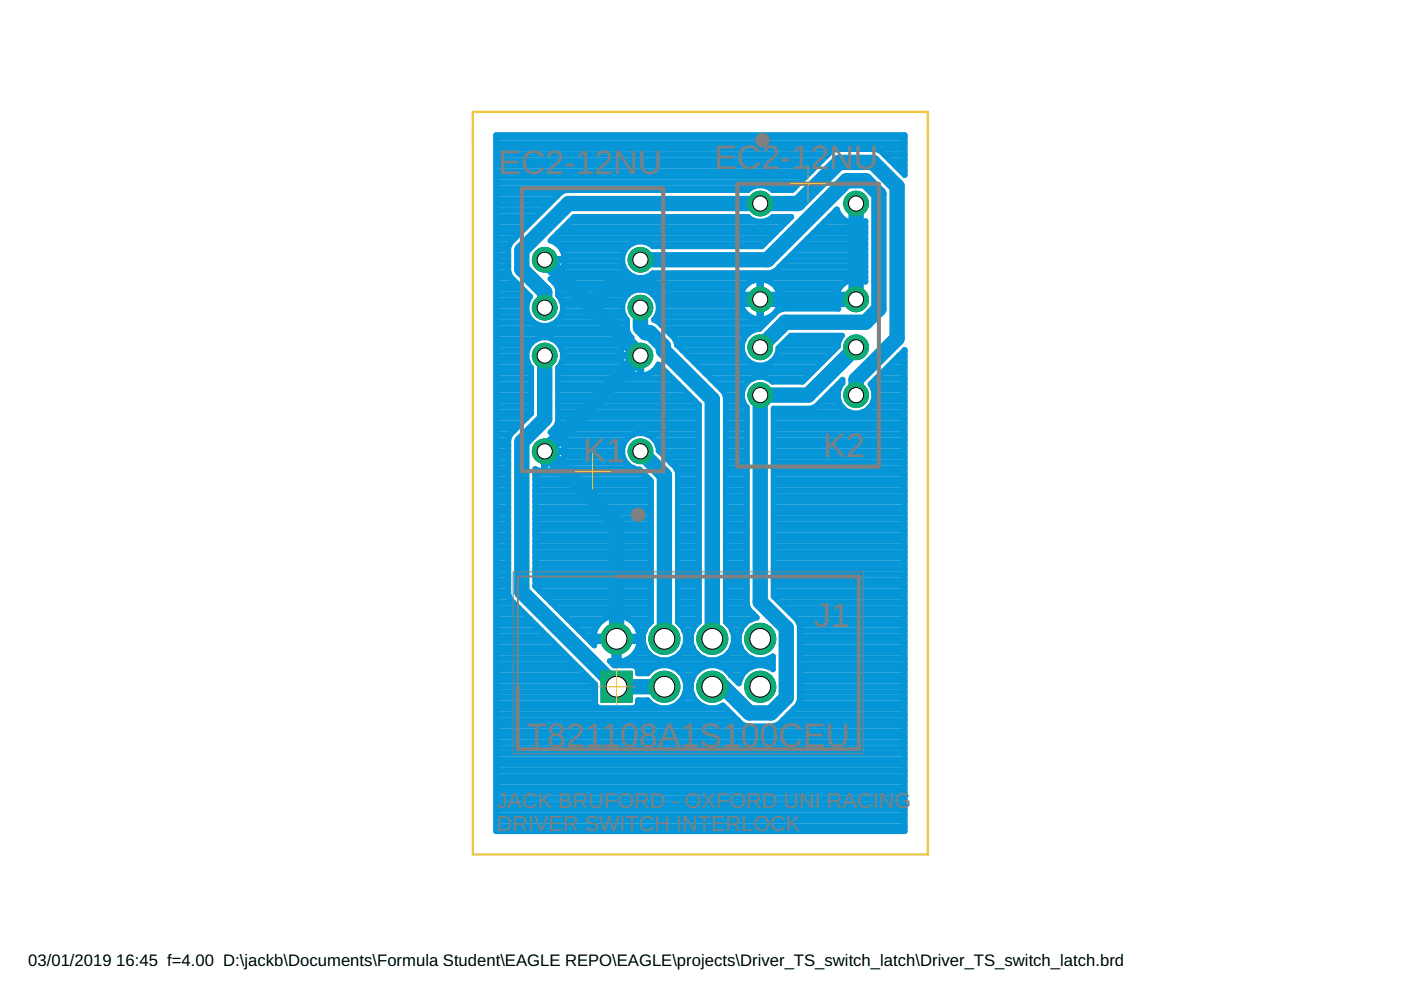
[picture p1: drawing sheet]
<svg xmlns="http://www.w3.org/2000/svg" width="297mm" height="210mm" viewBox="0 0 297 210" stroke-linecap="round" stroke-linejoin="round" font-family="sans-serif">
<path d="M115.5 55.1l9.7 9.7M135.8 55.1h26.9l16.8-16.8h4l2.9 2.8v24.4l-2.9 2.8h-17l-5.3 5.3M181.5 43.2v20.3h-40.6l-3.1-3.1h-8.2l-4.4 4.4M115.5 65.2v-3.3l-4.9-4.8v-4l9.9-9.9h48.7l8.7-8.8h7.2l5.1 5.1v32.3l-8.7 8.7v3.3M115.5 75.4v13.4l-4.9 4.9v31.8l20.1 20.1h10.2M125.2 64.8l10.6 10.6-20.3 20.3 15.2 15.2v24.5M135.8 65.2v4.2l1.1 1.1h.9l2.9 2.9v.9l10.3 10.4v50.7M181.5 73.6l-10.2 10.2h-10.1v43.8l5.5 5.6v14.7l-3.2 3.3h-4.6l-5.5-5.6h-2.4M135.8 95.7l5.1 5.1v34.6" fill="none" stroke="#0696d7" stroke-width="3.3"/>
<g fill="none" stroke="#0696d7" stroke-width="1.2">
<path d="M105.2 31.6h86.6M105.2 39.9h53.8M105.2 38.7h64.4M105.2 37.5h65.6M105.2 36.3h66.8M105.2 35.1h68M105.2 34h69.1M105.2 32.8h70.3M105.2 30.4h86.6M105.2 29.2h86.6M163.3 39.9h5.1M177.3 31.6l-1 .4-8.3 8.3h-4.2a3.7 3.7 0 0 0-5.2 0h-38.6l-1.1 .4-10.7 10.8-.4 1v5.1l.4 1.1 4.2 4.2a3.9 3.9 0 0 0 .5 5.3 3.9 3.9 0 0 0 5.3-.2 3.9 3.9 0 0 0 .1-5.3v-1.3l-.4-1.1-1.2-1.2a4.2 4.2 0 0 0 3-3.8h-4v-.4h4a4.2 4.2 0 0 0-3-3.9l5-5h36.9l.4 .4 1.4 .6"/>
<path d="M185.7 31.6l1 .4 5.1 5.1v-8.5h-86.6v147.6h86.6v-102l-7.2 7.2a3.9 3.9 0 0 1-.5 5.3 3.9 3.9 0 0 1-5.3-.2 3.9 3.9 0 0 1-.2-5.3v-.7l-5.6 5.7M187.5 32.8h4.3M188.6 34h3.2M189.8 35.1h2M191 36.3h.8M105.2 47h7.4M105.2 58.9h3.2M105.2 57.7h2.6M105.2 56.5h2.6M105.2 55.3h2.6M105.2 54.1h2.6M105.2 53h2.6"/>
<path d="M105.2 51.8h2.9M105.2 50.6h3.9M105.2 49.4h5.1M105.2 48.2h6.3M105.2 45.8h8.6M105.2 44.6h9.8M105.2 43.5h11M105.2 42.3h12.2M105.2 41.1h13.4M117.1 50.6h46.1M117.3 58.9h19.2l1.5-.6 .4-.4h24.9l1-.4 13.1-13.1a4.1 4.1 0 0 0 3.9 3v-4.1h.4v4.1l.8-.1 1-.4v12.8l-1-.4-.8-.1v4.1h-4.5l.2-.8 .5-1.2M118.1 51.8h15.7"/>
<path d="M118.3 49.4h46.1M118.8 57.7h14.2M119.1 53h13.4M119.5 56.5h12.7M119.5 48.2h46.1M119.6 54.1h12.4M119.7 55.3h12.3M120.7 47h46.1M136.6 58.9h46.9M137.8 51.8h24.2M161.9 47l1.5-.6 .4-.4h4l-6.3 6.2h-23.1a3.9 3.9 0 0 0-6.1 1.2 3.9 3.9 0 0 0 2.7 5.5M163.8 57.7h19.7"/>
<path d="M165.3 56.5h18.2M166.5 55.3h17M167.7 54.1h15.8M168.9 53h14.6M170.1 51.8h13.4M171.2 50.6h12.3M172.4 49.4h11.1M173.6 48.2h9.9M174.8 47h4.9M176 45.8h2.2M177.2 44.6h.3M181.3 47h.4"/>
<path d="M181.3 45.8h.4M181.3 44.6h.4M181.3 43.5h.4M183.3 47h.2M105.2 79.1h7.4M105.2 77.9h7.3M105.2 76.7h6.7M105.2 75.5h6.5M105.2 74.3h6.6M105.2 73.1h7.1M105.2 71.9h8.6M105.2 70.8h28.1"/>
<path d="M105.2 69.6h27.7M105.2 68.4h8M105.2 67.2h6.9M105.2 66h6.5M105.2 64.8h6.5M105.2 63.6h6.8M105.2 62.4h6.8M105.2 61.3h5.6M105.2 60.1h4.4M112.2 73.2a3.9 3.9 0 0 1 5.6-.9 3.9 3.9 0 0 1 .5 5.7v11.4l-.4 1-1.2 1.3a4.1 4.1 0 0 1 3 3.8h-4v4.4a4.2 4.2 0 0 0 4-4h-4.4v4l-.8-.1-1-.4v25l12.5 12.5-.2-.9h9.8a4.9 4.9 0 0 1-4.4 4.4v-9.8a4.9 4.9 0 0 1 4.4 4.4h-9.8a4.9 4.9 0 0 1 4.4-4.4v9.8l-.9-.2 .9 .9h4.3l.7 .7v1h2.1a4.6 4.6 0 0 1 6.7-.5 4.6 4.6 0 0 1 0 6.7 4.6 4.6 0 0 1-6.7-.5h-2.1v.9l-.7 .7h-7.6l-.7-.7v-4.3l-18-18-.4-1v-33l.4-1 4.4-4.4v-9.7a3.7 3.7 0 0 1-.4-4.8zM117.2 71.9h16.1M117.6 60.1h41"/>
<path d="M117.8 68.4h15.1M118.3 61.3h39.2M118.3 79.1h15.4M118.3 62.4h14.9M118.4 77.9h14M118.6 73.1h13.6M118.8 67.2h13.7M119 63.6h13.3M119.1 76.7h12.7M119.2 74.3h12.5M119.3 75.5h16.3M119.3 66h12.7"/>
<path d="M119.3 64.8h12.7M132.5 63.1a3.9 3.9 0 0 1 5.7-1 3.9 3.9 0 0 1 .4 5.7l.8 .3 3.6 3.7 .5 1.3 9.9 10 .5 1v47.8a4.6 4.6 0 0 1 .5 6.7 4.6 4.6 0 0 1-6.7 0 4.6 4.6 0 0 1 .5-6.7v-46l-8.6-8.6a4.2 4.2 0 0 1-3.6 2.3v-4h-4.4a4.2 4.2 0 0 0 4 4v-4.4h-4a4.2 4.2 0 0 1 2.3-3.6l-.5-.6-.5-1v-2.2a3.7 3.7 0 0 1-.4-4.7zM135.6 79.1h.4M135.6 77.9h.4M135.6 76.7h.4M137.9 79.1h3.5M138.4 62.4h18.7M139.1 67.2h20.1M139.2 77.9h1M139.3 63.6h21.7M139.6 66h18.2M139.6 64.8h17.6"/>
<path d="M139.7 68.4h22.7M140.9 69.6h20.3M142 70.8h16.6M143.1 71.9h14.6M143.5 73.1h13.9M144.7 74.3h12.7M145.9 75.5h11.9M147.1 76.7h11.7M148.3 77.9h24.9M149.5 79.1h22.5M157.9 60.7a4.3 4.3 0 0 1 3.1-1.5v8.5a4.2 4.2 0 0 1-4-4h8.4a4.2 4.2 0 0 1-4 4v-8.5a4.2 4.2 0 0 1 4 4.1h-8.4v-.2a4.1 4.1 0 0 1 .9-2.4zM161 67.2h.4"/>
<path d="M161 66h.4M161 64.8h.4M161 62.4h.4M161 61.3h.4M161 60.1h.4M161.4 63.6h19.9M163.2 67.2h.4M163.5 76.7h10.9M163.7 60.1h15.3M164.5 75.5h11.1M164.6 66h.2M164.8 61.3h13.1"/>
<path d="M165 74.3h11.8M165.2 64.8h12.3M165.3 62.4h12.1M165.7 73.1h12M166.9 71.9h11.2M177.9 61.3a4.2 4.2 0 0 1 3.4-2.1v4.5h-4.1l.2 .8 .4 1h-11.9l-1 .4-3.9 3.9a3.9 3.9 0 0 0-3.7 3.9 3.9 3.9 0 0 0 3.8 3.8 3.9 3.9 0 0 0 3.9-3.7l2.7-2.6h10.8l-.3 .3-.5 1.4v.5l-7.5 7.5h-6.4a3.8 3.8 0 0 0-5.4 .1 3.8 3.8 0 0 0-.1 5.4v41.8l.5 1 1.7 1.7a4.6 4.6 0 0 0-3.6 6.3 4.6 4.6 0 0 0 7 1.9v2.8a4.5 4.5 0 0 0-7.2 3l-1.7-1.7a4.6 4.6 0 0 0-6.3-1.6 4.6 4.6 0 0 0-1.6 6.3 4.6 4.6 0 0 0 6.2 1.7l4 4 1 .4h5.7l1.1-.4 3.2-3.3M181.3 62.4h.4M181.3 61.3h.4M181.3 60.1h.4M186.9 79.1h4.9M188.1 77.9h3.7M189.3 76.7h2.5"/>
<path d="M190.5 75.5h1.3M191.7 74.3h.1M105.2 99.3h2.6M105.2 98.1h2.6M105.2 96.9h2.6M105.2 95.7h2.6M105.2 94.5h2.6M105.2 93.3h2.6M105.2 92.1h3M105.2 90.9h4.2M105.2 89.7h5.4M105.2 88.6h6.5"/>
<path d="M105.2 87.4h7.4M105.2 86.2h7.4M105.2 85h7.4M105.2 83.8h7.4M105.2 82.6h7.4M105.2 81.4h7.4M105.2 80.3h7.4M115.3 99.3h.4M115.3 98.1h.4M115.3 96.9h.4M115.7 95.7h16.3M117.4 90.9h30.8"/>
<path d="M117.8 92.1h16.6M117.8 99.3h16.5M118.2 89.7h30M118.3 88.6h29.9M118.3 87.4h29.9M118.3 86.2h29.9M118.3 85h29M118.3 83.8h27.9M118.3 82.6h26.7M118.3 81.4h25.5M118.3 80.3h24.3M119 93.3h13.8"/>
<path d="M119 98.1h13.7M119.5 96.9h12.6M119.5 94.5h12.6M132.5 93.5a3.9 3.9 0 0 1 4.3-1.6 3.9 3.9 0 0 1 2.8 3.6l3.7 3.7 .4 1v31.7a4.6 4.6 0 0 1 .5 6.7 4.6 4.6 0 0 1-6.7 0 4.6 4.6 0 0 1 .5-6.7v-29.9l-2.4-2.5a3.8 3.8 0 0 1-3.1-6zM137.2 92.1h11M138.8 93.3h9.4M139.4 94.5h8.8M139.8 95.7h8.4M141 96.9h7.2M142.2 98.1h6M143.3 99.3h4.9M150.6 80.3h9.1"/>
<path d="M151.8 81.4h6.3M153 82.6h4.5M153.8 83.8h3.6M153.9 99.3h4.4M153.9 98.1h4.4M153.9 96.9h4.4M153.9 95.7h4.4M153.9 94.5h4.4M153.9 93.3h4.4M153.9 92.1h4.4M153.9 90.9h4.4M153.9 89.7h4.4"/>
<path d="M153.9 88.6h4.4M153.9 87.4h4.4M153.9 86.2h4.3M153.9 85h3.6M162.7 80.3h8.2M164 99.3h27.8M164 98.1h27.8M164 96.9h27.8M164 95.7h27.8M164 94.5h27.8M164 93.3h27.8M164 92.1h27.8"/>
<path d="M164 90.9h27.8M164 89.7h27.8M164 88.6h27.8M164 87.4h16.1M173 86.2l-1.1 .4h-7.9v39.8l5.1 5.2 .5 1v15.9l-.5 1-.8 .8M173 86.2h5.5M174.1 85h3.7M175.3 83.8h2.4M176.5 82.6h1.3M177.7 81.4h.7M182.8 87.4h9M184.5 86.2h7.3"/>
<path d="M184.6 81.4h7.2M185.1 85h6.7M185.2 82.6h6.6M185.3 83.8h6.5M185.8 80.3h6M105.2 119.4h2.6M105.2 118.2h2.6M105.2 117.1h2.6M105.2 115.9h2.6M105.2 114.7h2.6M105.2 113.5h2.6M105.2 112.3h2.6"/>
<path d="M105.2 111.1h2.6M105.2 109.9h2.6M105.2 108.8h2.6M105.2 107.6h2.6M105.2 106.4h2.6M105.2 105.2h2.6M105.2 104h2.6M105.2 102.8h2.6M105.2 101.6h2.6M105.2 100.4h2.6M113.5 119.4h24.5M113.5 118.2h24.5"/>
<path d="M113.5 117.1h24.5M113.5 115.9h24.5M113.5 114.7h24.5M113.5 113.5h24.5M113.5 112.3h24.5M113.5 111.1h24.5M113.5 109.9h24.5M113.5 108.8h24.5M113.5 107.6h24.5M113.5 106.4h24.5M113.5 105.2h24.5M113.5 104h24.5"/>
<path d="M113.5 102.8h24.5M113.5 101.6h24.2M113.5 100.4h23M143.7 119.4h4.5M143.7 118.2h4.5M143.7 117.1h4.5M143.7 115.9h4.5M143.7 114.7h4.5M143.7 113.5h4.5M143.7 112.3h4.5M143.7 111.1h4.5M143.7 109.9h4.5"/>
<path d="M143.7 108.8h4.5M143.7 107.6h4.5M143.7 106.4h4.5M143.7 105.2h4.5M143.7 104h4.5M143.7 102.8h4.5M143.7 101.6h4.5M143.7 100.4h4.5M153.9 119.4h4.4M153.9 118.2h4.4M153.9 117.1h4.4M153.9 115.9h4.4"/>
<path d="M153.9 114.7h4.4M153.9 113.5h4.4M153.9 112.3h4.4M153.9 111.1h4.4M153.9 109.9h4.4M153.9 108.8h4.4M153.9 107.6h4.4M153.9 106.4h4.4M153.9 105.2h4.4M153.9 104h4.4M153.9 102.8h4.4M153.9 101.6h4.4"/>
<path d="M153.9 100.4h4.4M164 119.4h27.8M164 118.2h27.8M164 117.1h27.8M164 115.9h27.8M164 114.7h27.8M164 113.5h27.8M164 112.3h27.8M164 111.1h27.8M164 109.9h27.8M164 108.8h27.8M164 107.6h27.8"/>
<path d="M164 106.4h27.8M164 105.2h27.8M164 104h27.8M164 102.8h27.8M164 101.6h27.8M164 100.4h27.8M105.2 139.6h15.5M105.2 138.4h14.3M105.2 137.2h13.1M105.2 136.1h11.9M105.2 134.9h10.8M105.2 133.7h9.6"/>
<path d="M105.2 132.5h8.4M105.2 131.3h7.2M105.2 130.1h6M105.2 128.9h4.8M105.2 127.7h3.6M105.2 126.6h2.8M105.2 125.4h2.6M105.2 124.2h2.6M105.2 123h2.6M105.2 121.8h2.6M105.2 120.6h2.6M113.5 124.2h24.5"/>
<path d="M113.5 123h24.5M113.5 121.8h24.5M113.5 120.6h24.5M114.5 125.4h23.5M115.7 126.6h22.3M116.9 127.7h21.1M118 128.9h20M119.2 130.1h18.8M120.4 131.3h7.7M121.6 132.5h5.2M122.8 133.7h3.3M124 134.9h1.8"/>
<path d="M125.2 136.1h.6M130.2 139.6h1M130.2 138.4h1M130.2 137.2h1M130.2 136.1h1M130.2 134.9h1M130.2 133.7h1M130.2 132.5h1M130.2 131.3h1M133.4 139.6h5.7M133.4 131.3h4.6M134.6 138.4h2.9"/>
<path d="M134.6 132.5h2.9M135.3 137.2h1.4M135.3 133.7h1.4M135.6 136.1h.8M135.6 134.9h.8M142.6 139.6h6.7M143.7 131.3h4.5M143.7 130.1h4.5M143.7 128.9h4.5M143.7 127.7h4.5M143.7 126.6h4.5M143.7 125.4h4.5"/>
<path d="M143.7 124.2h4.5M143.7 123h4.5M143.7 121.8h4.5M143.7 120.6h4.5M144.3 138.4h3.3M144.3 132.5h3.3M145 137.2h1.9M145 133.7h1.9M145.4 136.1h1.1M145.4 134.9h1.1M152.8 139.6h6.6M153.9 131.3h5.5"/>
<path d="M153.9 130.1h5.8M153.9 128.9h4.7M153.9 127.7h4.4M153.9 126.6h4.4M153.9 125.4h4.4M153.9 124.2h4.4M153.9 123h4.4M153.9 121.8h4.4M153.9 120.6h4.4M154.5 138.4h3.3M154.5 132.5h3.3M155.2 137.2h1.8"/>
<path d="M155.2 133.7h1.8M155.6 136.1h1.1M155.6 134.9h1.1M162.9 139.6h1M164 125.4h27.8M164 124.2h27.8M164 123h27.8M164 121.8h27.8M164 120.6h27.8M164.1 126.6h27.7M165.3 127.7h26.5M166.5 128.9h25.3"/>
<path d="M167.7 130.1h24.1M168.9 131.3h22.9M169.5 132.5h22.3M169.6 139.6h22.2M169.6 138.4h22.2M169.6 137.2h22.2M169.6 136.1h22.2M169.6 134.9h22.2M169.6 133.7h22.2M105.2 159.8h86.6M105.2 158.6h86.6M105.2 157.4h86.6"/>
<path d="M105.2 156.2h86.6M105.2 155h86.6M105.2 153.9h52.8M105.2 152.7h51.2M105.2 151.5h50M105.2 150.3h48.8M105.2 149.1h21M105.2 147.9h21M105.2 146.7h21M105.2 145.5h21M105.2 144.4h20.2M105.2 143.2h19"/>
<path d="M105.2 142h17.9M105.2 140.8h16.7M129.9 140.8h34M135.2 149.1h2.8M135.2 142h2.9M143.6 142h4.7M143.8 149.1h4.3M144.8 143.2h2.4M144.8 147.9h2.3M145.2 144.4h1.5M145.3 146.7h1.3M145.4 145.5h1.1"/>
<path d="M153.8 142h4.6M154.9 143.2h2.4M156.1 144.4h.7M164.4 153.9h27.4M166 152.7h25.8M167.2 151.5h24.6M168.3 150.3h23.5M169.3 149.1h22.5M169.6 147.9h22.2M169.6 146.7h22.2M169.6 145.5h22.2M169.6 144.4h22.2"/>
<path d="M169.6 143.2h22.2M169.6 142h22.2M169.6 140.8h22.2M105.2 175.2h86.6M105.2 174h86.6M105.2 172.8h86.6M105.2 171.7h86.6M105.2 170.5h86.6M105.2 169.3h86.6M105.2 168.1h86.6M105.2 166.9h86.6M105.2 165.7h86.6"/>
<path d="M105.2 164.5h86.6M105.2 163.4h86.6M105.2 162.2h86.6M105.2 161h86.6"/>
</g>
<path d="M127.4 142.3h6.6v6.6h-6.6z" fill="#0dab76" stroke="#0dab76" stroke-width=".21"/>
<circle cx="130.7" cy="145.6" r="2.2" fill="#fff" stroke="#000" stroke-width=".21"/>
<circle cx="130.7" cy="135.4" r="3.3" fill="#0dab76" stroke="#0dab76" stroke-width=".21"/>
<circle cx="130.7" cy="135.4" r="2.2" fill="#fff" stroke="#000" stroke-width=".21"/>
<circle cx="140.9" cy="145.6" r="3.3" fill="#0dab76" stroke="#0dab76" stroke-width=".21"/>
<circle cx="140.9" cy="145.6" r="2.2" fill="#fff" stroke="#000" stroke-width=".21"/>
<circle cx="140.9" cy="135.4" r="3.3" fill="#0dab76" stroke="#0dab76" stroke-width=".21"/>
<circle cx="140.9" cy="135.4" r="2.2" fill="#fff" stroke="#000" stroke-width=".21"/>
<circle cx="151" cy="145.6" r="3.3" fill="#0dab76" stroke="#0dab76" stroke-width=".21"/>
<circle cx="151" cy="145.6" r="2.2" fill="#fff" stroke="#000" stroke-width=".21"/>
<circle cx="151" cy="135.4" r="3.3" fill="#0dab76" stroke="#0dab76" stroke-width=".21"/>
<circle cx="151" cy="135.4" r="2.2" fill="#fff" stroke="#000" stroke-width=".21"/>
<circle cx="161.2" cy="145.6" r="3.3" fill="#0dab76" stroke="#0dab76" stroke-width=".21"/>
<circle cx="161.2" cy="145.6" r="2.2" fill="#fff" stroke="#000" stroke-width=".21"/>
<circle cx="161.2" cy="135.4" r="3.3" fill="#0dab76" stroke="#0dab76" stroke-width=".21"/>
<circle cx="161.2" cy="135.4" r="2.2" fill="#fff" stroke="#000" stroke-width=".21"/>
<circle cx="135.8" cy="95.7" r="2.62" fill="#0dab76" stroke="#0dab76" stroke-width=".21"/>
<circle cx="135.8" cy="95.7" r="1.61" fill="#fff" stroke="#000" stroke-width=".21"/>
<circle cx="115.5" cy="95.7" r="2.62" fill="#0dab76" stroke="#0dab76" stroke-width=".21"/>
<circle cx="115.5" cy="95.7" r="1.61" fill="#fff" stroke="#000" stroke-width=".21"/>
<circle cx="135.8" cy="75.4" r="2.62" fill="#0dab76" stroke="#0dab76" stroke-width=".21"/>
<circle cx="135.8" cy="75.4" r="1.61" fill="#fff" stroke="#000" stroke-width=".21"/>
<circle cx="115.5" cy="75.4" r="2.62" fill="#0dab76" stroke="#0dab76" stroke-width=".21"/>
<circle cx="115.5" cy="75.4" r="1.61" fill="#fff" stroke="#000" stroke-width=".21"/>
<circle cx="135.8" cy="65.2" r="2.62" fill="#0dab76" stroke="#0dab76" stroke-width=".21"/>
<circle cx="135.8" cy="65.2" r="1.61" fill="#fff" stroke="#000" stroke-width=".21"/>
<circle cx="115.5" cy="65.2" r="2.62" fill="#0dab76" stroke="#0dab76" stroke-width=".21"/>
<circle cx="115.5" cy="65.2" r="1.61" fill="#fff" stroke="#000" stroke-width=".21"/>
<circle cx="135.8" cy="55.1" r="2.62" fill="#0dab76" stroke="#0dab76" stroke-width=".21"/>
<circle cx="135.8" cy="55.1" r="1.61" fill="#fff" stroke="#000" stroke-width=".21"/>
<circle cx="115.5" cy="55.1" r="2.62" fill="#0dab76" stroke="#0dab76" stroke-width=".21"/>
<circle cx="115.5" cy="55.1" r="1.61" fill="#fff" stroke="#000" stroke-width=".21"/>
<circle cx="161.2" cy="43.2" r="2.62" fill="#0dab76" stroke="#0dab76" stroke-width=".21"/>
<circle cx="161.2" cy="43.2" r="1.61" fill="#fff" stroke="#000" stroke-width=".21"/>
<circle cx="181.5" cy="43.2" r="2.62" fill="#0dab76" stroke="#0dab76" stroke-width=".21"/>
<circle cx="181.5" cy="43.2" r="1.61" fill="#fff" stroke="#000" stroke-width=".21"/>
<circle cx="161.2" cy="63.5" r="2.62" fill="#0dab76" stroke="#0dab76" stroke-width=".21"/>
<circle cx="161.2" cy="63.5" r="1.61" fill="#fff" stroke="#000" stroke-width=".21"/>
<circle cx="181.5" cy="63.5" r="2.62" fill="#0dab76" stroke="#0dab76" stroke-width=".21"/>
<circle cx="181.5" cy="63.5" r="1.61" fill="#fff" stroke="#000" stroke-width=".21"/>
<circle cx="161.2" cy="73.6" r="2.62" fill="#0dab76" stroke="#0dab76" stroke-width=".21"/>
<circle cx="161.2" cy="73.6" r="1.61" fill="#fff" stroke="#000" stroke-width=".21"/>
<circle cx="181.5" cy="73.6" r="2.62" fill="#0dab76" stroke="#0dab76" stroke-width=".21"/>
<circle cx="181.5" cy="73.6" r="1.61" fill="#fff" stroke="#000" stroke-width=".21"/>
<circle cx="161.2" cy="83.8" r="2.62" fill="#0dab76" stroke="#0dab76" stroke-width=".21"/>
<circle cx="161.2" cy="83.8" r="1.61" fill="#fff" stroke="#000" stroke-width=".21"/>
<circle cx="181.5" cy="83.8" r="2.62" fill="#0dab76" stroke="#0dab76" stroke-width=".21"/>
<circle cx="181.5" cy="83.8" r="1.61" fill="#fff" stroke="#000" stroke-width=".21"/>
<path d="M127.4 142.3h6.6v6.6h-6.6z" fill="#0dab76" stroke="#0dab76" stroke-width=".21"/>
<circle cx="130.7" cy="145.6" r="2.2" fill="#fff" stroke="#000" stroke-width=".21"/>
<circle cx="130.7" cy="135.4" r="3.3" fill="#0dab76" stroke="#0dab76" stroke-width=".21"/>
<circle cx="130.7" cy="135.4" r="2.2" fill="#fff" stroke="#000" stroke-width=".21"/>
<circle cx="140.9" cy="145.6" r="3.3" fill="#0dab76" stroke="#0dab76" stroke-width=".21"/>
<circle cx="140.9" cy="145.6" r="2.2" fill="#fff" stroke="#000" stroke-width=".21"/>
<circle cx="140.9" cy="135.4" r="3.3" fill="#0dab76" stroke="#0dab76" stroke-width=".21"/>
<circle cx="140.9" cy="135.4" r="2.2" fill="#fff" stroke="#000" stroke-width=".21"/>
<circle cx="151" cy="145.6" r="3.3" fill="#0dab76" stroke="#0dab76" stroke-width=".21"/>
<circle cx="151" cy="145.6" r="2.2" fill="#fff" stroke="#000" stroke-width=".21"/>
<circle cx="151" cy="135.4" r="3.3" fill="#0dab76" stroke="#0dab76" stroke-width=".21"/>
<circle cx="151" cy="135.4" r="2.2" fill="#fff" stroke="#000" stroke-width=".21"/>
<circle cx="161.2" cy="145.6" r="3.3" fill="#0dab76" stroke="#0dab76" stroke-width=".21"/>
<circle cx="161.2" cy="145.6" r="2.2" fill="#fff" stroke="#000" stroke-width=".21"/>
<circle cx="161.2" cy="135.4" r="3.3" fill="#0dab76" stroke="#0dab76" stroke-width=".21"/>
<circle cx="161.2" cy="135.4" r="2.2" fill="#fff" stroke="#000" stroke-width=".21"/>
<circle cx="135.8" cy="95.7" r="2.62" fill="#0dab76" stroke="#0dab76" stroke-width=".21"/>
<circle cx="135.8" cy="95.7" r="1.61" fill="#fff" stroke="#000" stroke-width=".21"/>
<circle cx="115.5" cy="95.7" r="2.62" fill="#0dab76" stroke="#0dab76" stroke-width=".21"/>
<circle cx="115.5" cy="95.7" r="1.61" fill="#fff" stroke="#000" stroke-width=".21"/>
<circle cx="135.8" cy="75.4" r="2.62" fill="#0dab76" stroke="#0dab76" stroke-width=".21"/>
<circle cx="135.8" cy="75.4" r="1.61" fill="#fff" stroke="#000" stroke-width=".21"/>
<circle cx="115.5" cy="75.4" r="2.62" fill="#0dab76" stroke="#0dab76" stroke-width=".21"/>
<circle cx="115.5" cy="75.4" r="1.61" fill="#fff" stroke="#000" stroke-width=".21"/>
<circle cx="135.8" cy="65.2" r="2.62" fill="#0dab76" stroke="#0dab76" stroke-width=".21"/>
<circle cx="135.8" cy="65.2" r="1.61" fill="#fff" stroke="#000" stroke-width=".21"/>
<circle cx="115.5" cy="65.2" r="2.62" fill="#0dab76" stroke="#0dab76" stroke-width=".21"/>
<circle cx="115.5" cy="65.2" r="1.61" fill="#fff" stroke="#000" stroke-width=".21"/>
<circle cx="135.8" cy="55.1" r="2.62" fill="#0dab76" stroke="#0dab76" stroke-width=".21"/>
<circle cx="135.8" cy="55.1" r="1.61" fill="#fff" stroke="#000" stroke-width=".21"/>
<circle cx="115.5" cy="55.1" r="2.62" fill="#0dab76" stroke="#0dab76" stroke-width=".21"/>
<circle cx="115.5" cy="55.1" r="1.61" fill="#fff" stroke="#000" stroke-width=".21"/>
<circle cx="161.2" cy="43.2" r="2.62" fill="#0dab76" stroke="#0dab76" stroke-width=".21"/>
<circle cx="161.2" cy="43.2" r="1.61" fill="#fff" stroke="#000" stroke-width=".21"/>
<circle cx="181.5" cy="43.2" r="2.62" fill="#0dab76" stroke="#0dab76" stroke-width=".21"/>
<circle cx="181.5" cy="43.2" r="1.61" fill="#fff" stroke="#000" stroke-width=".21"/>
<circle cx="161.2" cy="63.5" r="2.62" fill="#0dab76" stroke="#0dab76" stroke-width=".21"/>
<circle cx="161.2" cy="63.5" r="1.61" fill="#fff" stroke="#000" stroke-width=".21"/>
<circle cx="181.5" cy="63.5" r="2.62" fill="#0dab76" stroke="#0dab76" stroke-width=".21"/>
<circle cx="181.5" cy="63.5" r="1.61" fill="#fff" stroke="#000" stroke-width=".21"/>
<circle cx="161.2" cy="73.6" r="2.62" fill="#0dab76" stroke="#0dab76" stroke-width=".21"/>
<circle cx="161.2" cy="73.6" r="1.61" fill="#fff" stroke="#000" stroke-width=".21"/>
<circle cx="181.5" cy="73.6" r="2.62" fill="#0dab76" stroke="#0dab76" stroke-width=".21"/>
<circle cx="181.5" cy="73.6" r="1.61" fill="#fff" stroke="#000" stroke-width=".21"/>
<circle cx="161.2" cy="83.8" r="2.62" fill="#0dab76" stroke="#0dab76" stroke-width=".21"/>
<circle cx="161.2" cy="83.8" r="1.61" fill="#fff" stroke="#000" stroke-width=".21"/>
<circle cx="181.5" cy="83.8" r="2.62" fill="#0dab76" stroke="#0dab76" stroke-width=".21"/>
<circle cx="181.5" cy="83.8" r="1.61" fill="#fff" stroke="#000" stroke-width=".21"/>
<path d="M110.6 39.9h30v60h-30zM156.3 38.9h30v60h-30zM130.7 122.2h51.4v36.6h-72.3v-13.2" fill="none" stroke="#808080" stroke-width=".8"/>
<path d="M108.8 121.2h74.3v38.6h-74.3z" fill="none" stroke="#808080" stroke-width=".21"/>
<path d="M109.8 122.2h72.3v36.6h-72.3z" fill="none" stroke="#808080" stroke-width=".4"/>
<g fill="#808080" stroke="#808080" stroke-width=".21">
<circle cx="135.3" cy="109.1" r="1.44"/>
<circle cx="161.7" cy="29.7" r="1.45"/>
</g>
<path d="M167.5 38.9h7.7M171.3 35.1v7.7M121.8 99.9h7.7M125.6 96.1v7.7M126.8 145.6h7.8M130.7 141.7v7.8" fill="none" stroke="#afd134" stroke-width=".21"/>
<path d="M100.2 23.7h96.5v157.5h-96.5z" fill="none" stroke="#eec643" stroke-width=".51"/>
<g font-size="7.2" fill="#808080">
<text x="151.5" y="35.9">EC2-1</text>
<text x="171.8" y="35.9">2NU</text>
<text x="105.7" y="36.9">EC2-12NU</text>
<text x="123.7" y="97.9">K1</text>
<text x="174.6" y="96.9">K2</text>
<text x="172.6" y="132.9">J1</text>
<text x="111.7" y="158.3">T821108A1S100CEU</text>
</g>
<g font-size="4.6" fill="#808080">
<text x="105.3" y="171.2">JACK BRUFORD - OXFORD UNI RACING</text>
<text x="105.3" y="176.1">DRIVER SWITCH INTERLOCK</text>
</g>
<g font-size="3.5">
<text x="6" y="204.7">03/01/2019</text>
<text x="24.7" y="204.7">16:45 f=4.00 D:\jackb\Documents\Formula Student\EAGLE REPO\EAGLE\projects\Driver_TS_switch_latch\Driver_TS_switch_latch.brd</text>
</g>
</svg>
